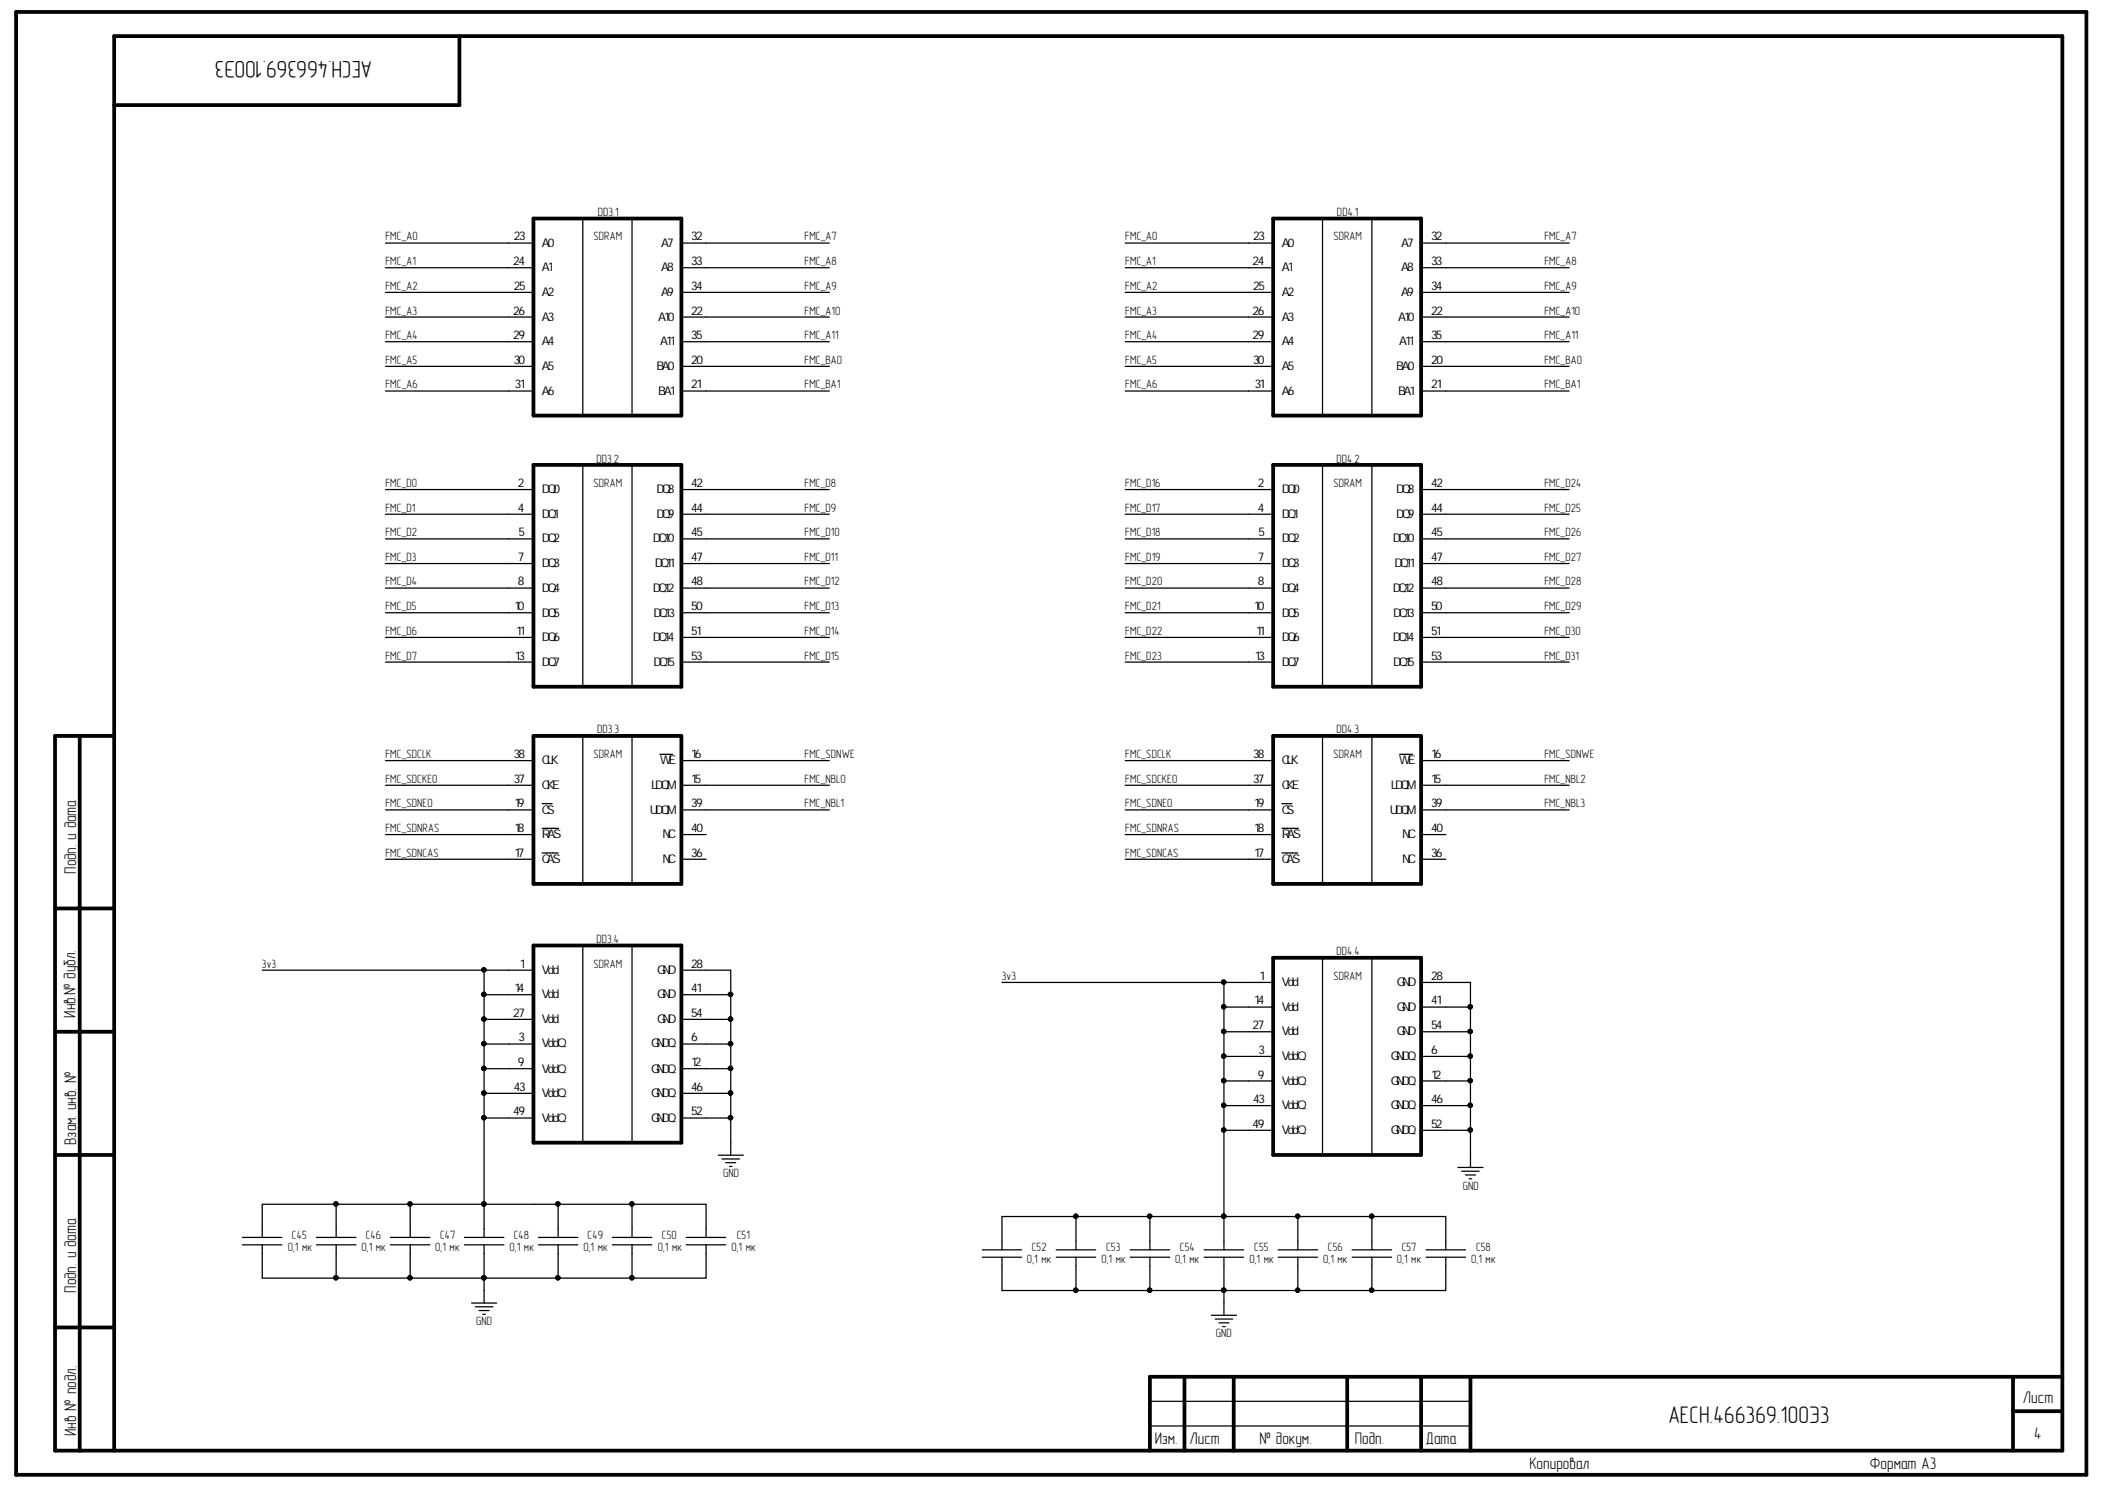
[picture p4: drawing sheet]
<svg xmlns="http://www.w3.org/2000/svg" width="297mm" height="210mm" viewBox="0 0 297 210" stroke-linecap="round" stroke-linejoin="round" font-family="sans-serif">
<g fill="none" stroke="#000" stroke-width=".53">
<path d="M2.3 1.7h292.1v206.3h-292.1zM64.8 5.1v9.7h-48.7M75.3 30.8h20.9v27.8h-20.9zM179.7 30.8h20.8v27.8h-20.8zM75.3 65.6h20.9v31.3h-20.9zM179.7 65.6h20.8v31.3h-20.8zM11.3 103.8v100.8M16.1 103.8h-8.3v100.8h283.2v-199.5h-274.9v199.5M75.3 103.8h20.9v20.9h-20.9zM179.7 103.8h20.8v20.9h-20.8zM7.8 128.1h8.3M75.3 133.4h20.9v27.8h-20.9z"/>
<path d="M179.7 135.1h20.8v27.8h-20.8zM7.8 145.5h8.3M7.8 162.9h8.3M7.8 187.3h8.3M167.1 194.2v10.4M174.1 194.2v10.4M190.1 194.2v10.4M200.5 194.2v10.4M207.5 194.2v10.4M284.1 194.2v10.4M284.1 199.1h6.9M291 194.2h-128.7v10.4"/>
</g>
<g fill="none" stroke="#000" stroke-width=".18">
<path d="M54.4 37.8h20.9M54.4 34.3h20.9M82.2 30.8v27.8M89.2 30.8v27.8M96.2 37.8h20.8M96.2 34.3h20.8M158.8 37.8h20.9M158.8 34.3h20.9M186.6 30.8v27.8M193.6 30.8v27.8M200.5 37.8h20.9M200.5 34.3h20.9"/>
<path d="M54.4 44.7h20.9M54.4 41.2h20.9M54.4 51.7h20.9M54.4 48.2h20.9M54.4 55.2h20.9M96.2 44.7h20.8M96.2 41.2h20.8M96.2 51.7h20.8M96.2 48.2h20.8M96.2 55.2h20.8M158.8 44.7h20.9M158.8 41.2h20.9"/>
<path d="M158.8 51.7h20.9M158.8 48.2h20.9M158.8 55.2h20.9M200.5 44.7h20.9M200.5 41.2h20.9M200.5 51.7h20.9M200.5 48.2h20.9M200.5 55.2h20.9M54.4 69.1h20.9M54.4 72.5h20.9M54.4 76h20.9M54.4 79.5h20.9"/>
<path d="M82.2 65.6v31.3M89.2 65.6v31.3M96.2 69.1h20.8M96.2 72.5h20.8M96.2 76h20.8M96.2 79.5h20.8M158.8 69.1h20.9M158.8 72.5h20.9M158.8 76h20.9M158.8 79.5h20.9M186.6 65.6v31.3M193.6 65.6v31.3"/>
<path d="M200.5 69.1h20.9M200.5 72.5h20.9M200.5 76h20.9M200.5 79.5h20.9M54.4 83h20.9M54.4 86.4h20.9M54.4 89.9h20.9M54.4 93.4h20.9M96.2 83h20.8M96.2 86.4h20.8M96.2 89.9h20.8M96.2 93.4h20.8"/>
<path d="M158.8 83h20.9M158.8 86.4h20.9M158.8 89.9h20.9M158.8 93.4h20.9M200.5 83h20.9M200.5 86.4h20.9M200.5 89.9h20.9M200.5 93.4h20.9M54.4 117.7h20.9M54.4 114.3h20.9M54.4 107.3h20.9M54.4 110.8h20.9"/>
<path d="M76.5 116.8h2.3M76.5 113.4h1.4M82.2 103.8v20.9M89.2 103.8v20.9M93.1 106.4h1.8M96.2 117.7h3.4M96.2 114.3h20.8M96.2 107.3h20.8M96.2 110.8h20.8M158.8 117.7h20.9M158.8 114.3h20.9M158.8 107.3h20.9"/>
<path d="M158.8 110.8h20.9M180.9 116.8h2.3M180.9 113.4h1.4M186.6 103.8v20.9M193.6 103.8v20.9M197.5 106.4h1.8M200.5 117.7h3.5M200.5 114.3h20.9M200.5 107.3h20.9M200.5 110.8h20.9M37 136.9h38.3M54.4 121.2h20.9"/>
<path d="M68.3 136.9v37.7M76.5 120.3h2.2M82.2 133.4v27.8M89.2 133.4v27.8M96.2 136.9h6.9v26.1M96.2 121.2h3.4M141.4 138.6h38.3M158.8 121.2h20.9M172.7 138.6v37.7M180.9 120.3h2.2M186.6 135.1v27.8M193.6 135.1v27.8"/>
<path d="M200.5 138.6h7v26.1M200.5 121.2h3.5M68.3 147.3h7M68.3 143.8h7M68.3 154.2h7M68.3 150.8h7M68.3 140.3h7M68.3 157.7h7M96.2 147.3h6.9M96.2 143.8h6.9M96.2 154.2h6.9M96.2 150.8h6.9"/>
<path d="M96.2 140.3h6.9M96.2 157.7h6.9M172.7 149h7M172.7 145.5h7M172.7 156h7M172.7 152.5h7M172.7 142.1h7M172.7 159.4h7M200.5 149h7M200.5 145.5h7M200.5 156h7M200.5 152.5h7"/>
<path d="M200.5 142.1h7M200.5 159.4h7M34.2 175.6h5.6M34.2 174.6h5.6M37 174.6v-4.7h62.6v4.7M37 175.6v4.7h31.3v3.5M44.7 175.6h5.5M44.7 174.6h5.5M47.4 169.9v4.7M47.4 175.6v4.7M55.1 175.6h5.6M55.1 174.6h5.6"/>
<path d="M57.9 169.9v4.7M57.9 175.6v4.7M65.5 175.6h5.6M65.5 174.6h5.6M68.3 175.6v4.7h31.3v-4.7M76 175.6h5.5M76 174.6h5.5M78.8 169.9v4.7M78.8 175.6v4.7M86.4 175.6h5.6M86.4 174.6h5.6M89.2 169.9v4.7"/>
<path d="M89.2 175.6v4.7M96.8 175.6h5.6M96.8 174.6h5.6M101.3 163h3.6M101.9 163.5h2.5M102.4 164h1.4M102.9 164.5h.4M138.6 177.3h5.6M138.6 176.3h5.6M141.4 176.3v-4.7h62.6v4.7M141.4 177.3v4.7h31.3v3.5M149 177.3h5.6"/>
<path d="M149 176.3h5.6M151.8 171.6v4.7M151.8 177.3v4.7M159.5 177.3h5.6M159.5 176.3h5.6M162.3 171.6v4.7M162.3 177.3v4.7M169.9 177.3h5.6M169.9 176.3h5.6M172.7 177.3v4.7h31.3v-4.7M180.4 177.3h5.5M180.4 176.3h5.5"/>
<path d="M183.1 171.6v4.7M183.1 177.3v4.7M190.8 177.3h5.6M190.8 176.3h5.6M193.6 171.6v4.7M193.6 177.3v4.7M201.2 177.3h5.6M201.2 176.3h5.6M205.7 164.7h3.6M206.3 165.2h2.4M206.8 165.7h1.4M207.3 166.3h.4"/>
<path d="M66.5 183.8h3.6M67.1 184.3h2.4M67.6 184.9h1.4M68.1 185.4h.4M162.3 197.7h45.2M170.9 185.5h3.6M171.5 186.1h2.4M172 186.6h1.4M172.5 187.1h.4M162.3 201.2h45.2"/>
</g>
<g fill="#000" stroke="#000" stroke-width=".14">
<circle cx="68.3" cy="136.8" r=".31"/>
<circle cx="172.7" cy="138.5" r=".31"/>
<circle cx="68.3" cy="140.3" r=".31"/>
<circle cx="68.3" cy="157.7" r=".31"/>
<circle cx="68.3" cy="143.8" r=".31"/>
<circle cx="68.3" cy="150.7" r=".31"/>
<circle cx="68.3" cy="154.2" r=".31"/>
<circle cx="68.3" cy="147.2" r=".31"/>
<circle cx="103.1" cy="140.3" r=".31"/>
<circle cx="103.1" cy="157.7" r=".31"/>
<circle cx="103.1" cy="154.2" r=".31"/>
<circle cx="103.1" cy="150.7" r=".31"/>
<circle cx="103.1" cy="143.8" r=".31"/>
<circle cx="103.1" cy="147.2" r=".31"/>
<circle cx="172.7" cy="142" r=".31"/>
<circle cx="172.7" cy="155.9" r=".31"/>
<circle cx="172.7" cy="152.4" r=".31"/>
<circle cx="172.7" cy="159.4" r=".31"/>
<circle cx="172.7" cy="145.5" r=".31"/>
<circle cx="172.7" cy="149" r=".31"/>
<circle cx="207.5" cy="142" r=".31"/>
<circle cx="207.5" cy="155.9" r=".31"/>
<circle cx="207.5" cy="152.4" r=".31"/>
<circle cx="207.5" cy="159.4" r=".31"/>
<circle cx="207.5" cy="145.5" r=".31"/>
<circle cx="207.5" cy="149" r=".31"/>
<circle cx="47.4" cy="169.8" r=".31"/>
<circle cx="57.9" cy="169.8" r=".31"/>
<circle cx="68.3" cy="169.8" r=".31"/>
<circle cx="78.7" cy="169.8" r=".31"/>
<circle cx="89.2" cy="169.8" r=".31"/>
<circle cx="151.8" cy="171.6" r=".31"/>
<circle cx="162.2" cy="171.6" r=".31"/>
<circle cx="172.7" cy="171.6" r=".31"/>
<circle cx="183.1" cy="171.6" r=".31"/>
<circle cx="193.6" cy="171.6" r=".31"/>
<circle cx="47.4" cy="180.3" r=".31"/>
<circle cx="57.9" cy="180.3" r=".31"/>
<circle cx="68.3" cy="180.3" r=".31"/>
<circle cx="78.7" cy="180.3" r=".31"/>
<circle cx="89.2" cy="180.3" r=".31"/>
<circle cx="151.8" cy="182" r=".31"/>
<circle cx="162.2" cy="182" r=".31"/>
<circle cx="172.7" cy="182" r=".31"/>
<circle cx="183.1" cy="182" r=".31"/>
<circle cx="193.6" cy="182" r=".31"/>
</g>
<g font-size="3.4">
<text x="52.5" y="8.6" transform="rotate(-180 52.5 8.6)">АЕСН.466369.100Э3</text>
<text x="235.4" y="200.8">АЕСН.466369.100Э3</text>
</g>
<g font-size="2.4">
<text x="10.7" y="123.3" transform="rotate(-90 10.7 123.3)">Подп. и дата</text>
<text x="10.7" y="143.6" transform="rotate(-90 10.7 143.6)">Инв.№ дубл.</text>
<text x="10.7" y="161.5" transform="rotate(-90 10.7 161.5)">Взам. инв. №</text>
<text x="10.7" y="182.4" transform="rotate(-90 10.7 182.4)">Подп. и дата</text>
<text x="285.4" y="197.9">Лист</text>
<text x="10.7" y="202.5" transform="rotate(-90 10.7 202.5)">Инв № подл.</text>
<text x="162.9" y="203.6">Изм.</text>
<text x="167.8" y="203.6">Лист</text>
<text x="177.7" y="203.6">№ докум.</text>
<text x="191.2" y="203.6">Подп.</text>
<text x="201.2" y="203.6">Дата</text>
<text x="287" y="203">4</text>
<text x="215.8" y="207.2">Копировал</text>
<text x="263.9" y="207.2">Формат А3</text>
</g>
<g font-size="1.7">
<text x="54.4" y="33.9">FMC_A0</text>
<text x="72.5" y="33.9">23</text>
<text x="76.5" y="34.8">A0</text>
<text x="83.8" y="33.9">SDRAM</text>
<text x="84.3" y="30.4">DD3.1</text>
<text x="93.3" y="34.8">A7</text>
<text x="97.5" y="33.9">32</text>
<text x="113.5" y="33.9">FMC_A7</text>
<text x="158.8" y="33.9">FMC_A0</text>
<text x="176.8" y="33.9">23</text>
<text x="180.9" y="34.8">A0</text>
<text x="188.2" y="33.9">SDRAM</text>
<text x="188.7" y="30.4">DD4.1</text>
<text x="197.7" y="34.8">A7</text>
<text x="201.9" y="33.9">32</text>
<text x="217.9" y="33.9">FMC_A7</text>
<text x="54.4" y="37.4">FMC_A1</text>
<text x="54.4" y="40.9">FMC_A2</text>
<text x="72.4" y="37.4">24</text>
<text x="72.5" y="40.9">25</text>
<text x="76.5" y="41.8">A2</text>
<text x="76.5" y="38.3">A1</text>
<text x="93.3" y="38.3">A8</text>
<text x="93.3" y="41.8">A9</text>
<text x="97.5" y="37.4">33</text>
<text x="97.5" y="40.9">34</text>
<text x="113.5" y="37.4">FMC_A8</text>
<text x="113.5" y="40.9">FMC_A9</text>
<text x="158.8" y="37.4">FMC_A1</text>
<text x="158.8" y="40.9">FMC_A2</text>
<text x="176.7" y="37.4">24</text>
<text x="176.8" y="40.9">25</text>
<text x="180.9" y="41.8">A2</text>
<text x="180.9" y="38.3">A1</text>
<text x="197.7" y="38.3">A8</text>
<text x="197.7" y="41.8">A9</text>
<text x="201.9" y="37.4">33</text>
<text x="201.9" y="40.9">34</text>
<text x="217.9" y="37.4">FMC_A8</text>
<text x="217.9" y="40.9">FMC_A9</text>
<text x="54.4" y="44.4">FMC_A3</text>
<text x="54.4" y="47.8">FMC_A4</text>
<text x="72.4" y="44.4">26</text>
<text x="72.4" y="47.8">29</text>
<text x="76.5" y="45.2">A3</text>
<text x="92.9" y="45.2">A10</text>
<text x="97.5" y="44.4">22</text>
<text x="97.5" y="47.8">35</text>
<text x="113.5" y="44.4">FMC_A10</text>
<text x="113.5" y="47.8">FMC_A11</text>
<text x="158.8" y="44.4">FMC_A3</text>
<text x="158.8" y="47.8">FMC_A4</text>
<text x="176.7" y="44.4">26</text>
<text x="176.7" y="47.8">29</text>
<text x="180.9" y="45.2">A3</text>
<text x="197.3" y="45.2">A10</text>
<text x="201.9" y="44.4">22</text>
<text x="201.9" y="47.8">35</text>
<text x="217.9" y="44.4">FMC_A10</text>
<text x="217.9" y="47.8">FMC_A11</text>
<text x="54.4" y="51.3">FMC_A5</text>
<text x="72.5" y="51.3">30</text>
<text x="76.5" y="52.2">A5</text>
<text x="76.5" y="48.7">A4</text>
<text x="92.6" y="52.2">BA0</text>
<text x="93.1" y="48.7">A11</text>
<text x="97.5" y="51.3">20</text>
<text x="113.5" y="51.3">FMC_BA0</text>
<text x="158.8" y="51.3">FMC_A5</text>
<text x="176.8" y="51.3">30</text>
<text x="180.9" y="52.2">A5</text>
<text x="180.9" y="48.7">A4</text>
<text x="197" y="52.2">BA0</text>
<text x="197.5" y="48.7">A11</text>
<text x="201.9" y="51.3">20</text>
<text x="217.9" y="51.3">FMC_BA0</text>
<text x="54.4" y="54.8">FMC_A6</text>
<text x="72.7" y="54.8">31</text>
<text x="76.5" y="55.7">A6</text>
<text x="92.9" y="55.7">BA1</text>
<text x="97.5" y="54.8">21</text>
<text x="113.5" y="54.8">FMC_BA1</text>
<text x="158.8" y="54.8">FMC_A6</text>
<text x="177.1" y="54.8">31</text>
<text x="180.9" y="55.7">A6</text>
<text x="197.3" y="55.7">BA1</text>
<text x="201.9" y="54.8">21</text>
<text x="217.9" y="54.8">FMC_BA1</text>
<text x="84.2" y="65.3">DD3.2</text>
<text x="188.6" y="65.3">DD4.2</text>
<text x="54.4" y="68.7">FMC_D0</text>
<text x="73.1" y="68.7">2</text>
<text x="76.5" y="69.6">DQ0</text>
<text x="83.8" y="68.7">SDRAM</text>
<text x="92.6" y="69.6">DQ8</text>
<text x="97.5" y="68.7">42</text>
<text x="113.5" y="68.7">FMC_D8</text>
<text x="158.8" y="68.7">FMC_D16</text>
<text x="177.5" y="68.7">2</text>
<text x="180.9" y="69.6">DQ0</text>
<text x="188.2" y="68.7">SDRAM</text>
<text x="197" y="69.6">DQ8</text>
<text x="201.9" y="68.7">42</text>
<text x="217.9" y="68.7">FMC_D24</text>
<text x="54.4" y="72.2">FMC_D1</text>
<text x="54.4" y="75.7">FMC_D2</text>
<text x="73.1" y="72.2">4</text>
<text x="73.2" y="75.7">5</text>
<text x="76.5" y="73">DQ1</text>
<text x="76.5" y="76.5">DQ2</text>
<text x="92.1" y="76.5">DQ10</text>
<text x="92.6" y="73">DQ9</text>
<text x="97.5" y="72.2">44</text>
<text x="97.5" y="75.7">45</text>
<text x="113.5" y="72.2">FMC_D9</text>
<text x="113.5" y="75.7">FMC_D10</text>
<text x="158.8" y="72.2">FMC_D17</text>
<text x="158.8" y="75.7">FMC_D18</text>
<text x="177.5" y="72.2">4</text>
<text x="177.6" y="75.7">5</text>
<text x="180.9" y="73">DQ1</text>
<text x="180.9" y="76.5">DQ2</text>
<text x="196.5" y="76.5">DQ10</text>
<text x="197" y="73">DQ9</text>
<text x="201.9" y="72.2">44</text>
<text x="201.9" y="75.7">45</text>
<text x="217.9" y="72.2">FMC_D25</text>
<text x="217.9" y="75.7">FMC_D26</text>
<text x="54.4" y="79.1">FMC_D3</text>
<text x="54.4" y="82.6">FMC_D4</text>
<text x="73.1" y="79.1">7</text>
<text x="73.1" y="82.6">8</text>
<text x="76.5" y="80">DQ3</text>
<text x="76.5" y="83.5">DQ4</text>
<text x="92.1" y="83.5">DQ12</text>
<text x="92.4" y="80">DQ11</text>
<text x="97.5" y="79.1">47</text>
<text x="97.5" y="82.6">48</text>
<text x="113.5" y="79.1">FMC_D11</text>
<text x="113.5" y="82.6">FMC_D12</text>
<text x="158.8" y="79.1">FMC_D19</text>
<text x="158.8" y="82.6">FMC_D20</text>
<text x="177.5" y="79.1">7</text>
<text x="177.5" y="82.6">8</text>
<text x="180.9" y="80">DQ3</text>
<text x="180.9" y="83.5">DQ4</text>
<text x="196.5" y="83.5">DQ12</text>
<text x="196.8" y="80">DQ11</text>
<text x="201.9" y="79.1">47</text>
<text x="201.9" y="82.6">48</text>
<text x="217.9" y="79.1">FMC_D27</text>
<text x="217.9" y="82.6">FMC_D28</text>
<text x="54.4" y="86">FMC_D5</text>
<text x="54.4" y="89.5">FMC_D6</text>
<text x="72.6" y="86">10</text>
<text x="72.8" y="89.5">11</text>
<text x="76.5" y="87">DQ5</text>
<text x="92.2" y="87">DQ13</text>
<text x="97.5" y="86">50</text>
<text x="97.5" y="89.5">51</text>
<text x="113.5" y="86">FMC_D13</text>
<text x="113.5" y="89.5">FMC_D14</text>
<text x="158.8" y="86">FMC_D21</text>
<text x="158.8" y="89.5">FMC_D22</text>
<text x="177" y="86">10</text>
<text x="177.2" y="89.5">11</text>
<text x="180.9" y="87">DQ5</text>
<text x="196.6" y="87">DQ13</text>
<text x="201.9" y="86">50</text>
<text x="201.9" y="89.5">51</text>
<text x="217.9" y="86">FMC_D29</text>
<text x="217.9" y="89.5">FMC_D30</text>
<text x="54.4" y="93.1">FMC_D7</text>
<text x="72.7" y="93.1">13</text>
<text x="76.5" y="90.4">DQ6</text>
<text x="76.5" y="93.9">DQ7</text>
<text x="92.1" y="90.4">DQ14</text>
<text x="92.2" y="93.9">DQ15</text>
<text x="97.5" y="93.1">53</text>
<text x="113.5" y="93.1">FMC_D15</text>
<text x="158.8" y="93.1">FMC_D23</text>
<text x="177.1" y="93.1">13</text>
<text x="180.9" y="90.4">DQ6</text>
<text x="180.9" y="93.9">DQ7</text>
<text x="196.5" y="90.4">DQ14</text>
<text x="196.6" y="93.9">DQ15</text>
<text x="201.9" y="93.1">53</text>
<text x="217.9" y="93.1">FMC_D31</text>
<text x="54.4" y="106.9">FMC_SDCLK</text>
<text x="72.5" y="106.9">38</text>
<text x="76.5" y="107.8">CLK</text>
<text x="83.8" y="106.9">SDRAM</text>
<text x="84.3" y="103.5">DD3.3</text>
<text x="93.1" y="107.8">WE</text>
<text x="97.5" y="106.9">16</text>
<text x="113.5" y="106.9">FMC_SDNWE</text>
<text x="158.8" y="106.9">FMC_SDCLK</text>
<text x="176.8" y="106.9">38</text>
<text x="180.9" y="107.8">CLK</text>
<text x="188.2" y="106.9">SDRAM</text>
<text x="188.6" y="103.5">DD4.3</text>
<text x="197.5" y="107.8">WE</text>
<text x="201.9" y="106.9">16</text>
<text x="217.9" y="106.9">FMC_SDNWE</text>
<text x="54.4" y="110.4">FMC_SDCKE0</text>
<text x="54.4" y="113.9">FMC_SDNE0</text>
<text x="72.5" y="110.4">37</text>
<text x="72.6" y="113.9">19</text>
<text x="76.5" y="111.3">CKE</text>
<text x="91.9" y="111.3">LDQM</text>
<text x="97.5" y="110.4">15</text>
<text x="97.5" y="113.9">39</text>
<text x="113.5" y="110.4">FMC_NBL0</text>
<text x="113.5" y="113.9">FMC_NBL1</text>
<text x="158.8" y="110.4">FMC_SDCKE0</text>
<text x="158.8" y="113.9">FMC_SDNE0</text>
<text x="176.8" y="110.4">37</text>
<text x="177" y="113.9">19</text>
<text x="180.9" y="111.3">CKE</text>
<text x="196.3" y="111.3">LDQM</text>
<text x="201.9" y="110.4">15</text>
<text x="201.9" y="113.9">39</text>
<text x="217.9" y="110.4">FMC_NBL2</text>
<text x="217.9" y="113.9">FMC_NBL3</text>
<text x="54.4" y="117.3">FMC_SDNRAS</text>
<text x="72.6" y="117.3">18</text>
<text x="76.5" y="118.3">RAS</text>
<text x="76.5" y="114.8">CS</text>
<text x="91.7" y="114.8">UDQM</text>
<text x="93.5" y="118.3">NC</text>
<text x="97.5" y="117.3">40</text>
<text x="158.8" y="117.3">FMC_SDNRAS</text>
<text x="177" y="117.3">18</text>
<text x="180.9" y="118.3">RAS</text>
<text x="180.9" y="114.8">CS</text>
<text x="196.1" y="114.8">UDQM</text>
<text x="197.9" y="118.3">NC</text>
<text x="201.9" y="117.3">40</text>
<text x="54.4" y="120.9">FMC_SDNCAS</text>
<text x="72.6" y="120.9">17</text>
<text x="76.5" y="121.7">CAS</text>
<text x="93.5" y="121.7">NC</text>
<text x="97.5" y="120.9">36</text>
<text x="158.8" y="120.9">FMC_SDNCAS</text>
<text x="177" y="120.9">17</text>
<text x="180.9" y="121.7">CAS</text>
<text x="197.9" y="121.7">NC</text>
<text x="201.9" y="120.9">36</text>
<text x="37" y="136.5">3v3</text>
<text x="73.3" y="136.5">1</text>
<text x="76.5" y="137.4">Vdd</text>
<text x="83.8" y="136.5">SDRAM</text>
<text x="84.2" y="133">DD3.4</text>
<text x="92.7" y="137.4">GND</text>
<text x="97.5" y="136.5">28</text>
<text x="188.6" y="134.7">DD4.4</text>
<text x="72.4" y="143.4">27</text>
<text x="72.6" y="140">14</text>
<text x="76.5" y="140.8">Vdd</text>
<text x="92.7" y="140.8">GND</text>
<text x="97.5" y="140">41</text>
<text x="97.5" y="143.4">54</text>
<text x="141.4" y="138.2">3v3</text>
<text x="177" y="141.7">14</text>
<text x="177.7" y="138.2">1</text>
<text x="180.9" y="142.6">Vdd</text>
<text x="180.9" y="139.1">Vdd</text>
<text x="188.2" y="138.2">SDRAM</text>
<text x="197.1" y="139.1">GND</text>
<text x="197.1" y="142.6">GND</text>
<text x="201.9" y="138.2">28</text>
<text x="201.9" y="141.7">41</text>
<text x="73.2" y="146.9">3</text>
<text x="76.5" y="147.8">VddQ</text>
<text x="76.5" y="144.3">Vdd</text>
<text x="91.9" y="147.8">GNDQ</text>
<text x="92.7" y="144.3">GND</text>
<text x="97.5" y="146.9">6</text>
<text x="176.7" y="145.1">27</text>
<text x="177.6" y="148.7">3</text>
<text x="180.9" y="149.5">VddQ</text>
<text x="180.9" y="146.1">Vdd</text>
<text x="196.3" y="149.5">GNDQ</text>
<text x="197.1" y="146.1">GND</text>
<text x="201.9" y="145.1">54</text>
<text x="201.9" y="148.7">6</text>
<text x="72.5" y="153.8">43</text>
<text x="73.1" y="150.4">9</text>
<text x="76.5" y="154.8">VddQ</text>
<text x="76.5" y="151.3">VddQ</text>
<text x="91.9" y="151.3">GNDQ</text>
<text x="91.9" y="154.8">GNDQ</text>
<text x="97.5" y="150.4">12</text>
<text x="97.5" y="153.8">46</text>
<text x="176.8" y="155.6">43</text>
<text x="177.5" y="152.2">9</text>
<text x="180.9" y="153">VddQ</text>
<text x="196.3" y="153">GNDQ</text>
<text x="201.9" y="152.2">12</text>
<text x="201.9" y="155.6">46</text>
<text x="72.4" y="157.3">49</text>
<text x="76.5" y="158.2">VddQ</text>
<text x="91.9" y="158.2">GNDQ</text>
<text x="97.5" y="157.3">52</text>
<text x="176.7" y="159.1">49</text>
<text x="180.9" y="156.5">VddQ</text>
<text x="180.9" y="159.9">VddQ</text>
<text x="196.3" y="156.5">GNDQ</text>
<text x="196.3" y="159.9">GNDQ</text>
<text x="201.9" y="159.1">52</text>
<text x="102" y="166.1">GND</text>
<text x="206.4" y="167.9">GND</text>
<text x="40.6" y="176.5">0,1 мк</text>
<text x="41.2" y="174.7">C45</text>
<text x="51" y="176.5">0,1 мк</text>
<text x="51.6" y="174.7">C46</text>
<text x="61.4" y="176.5">0,1 мк</text>
<text x="62.1" y="174.7">C47</text>
<text x="71.9" y="176.5">0,1 мк</text>
<text x="72.5" y="174.7">C48</text>
<text x="82.3" y="176.5">0,1 мк</text>
<text x="82.9" y="174.7">C49</text>
<text x="92.8" y="176.5">0,1 мк</text>
<text x="93.4" y="174.7">C50</text>
<text x="103.2" y="176.5">0,1 мк</text>
<text x="104" y="174.7">C51</text>
<text x="144.9" y="178.2">0,1 мк</text>
<text x="145.6" y="176.5">C52</text>
<text x="155.4" y="178.2">0,1 мк</text>
<text x="156.1" y="176.5">C53</text>
<text x="165.8" y="178.2">0,1 мк</text>
<text x="166.5" y="176.5">C54</text>
<text x="176.3" y="178.2">0,1 мк</text>
<text x="177" y="176.5">C55</text>
<text x="186.7" y="178.2">0,1 мк</text>
<text x="187.4" y="176.5">C56</text>
<text x="197.1" y="178.2">0,1 мк</text>
<text x="197.8" y="176.5">C57</text>
<text x="207.6" y="178.2">0,1 мк</text>
<text x="208.3" y="176.5">C58</text>
<text x="67.2" y="187">GND</text>
<text x="171.6" y="188.7">GND</text>
</g>
</svg>
